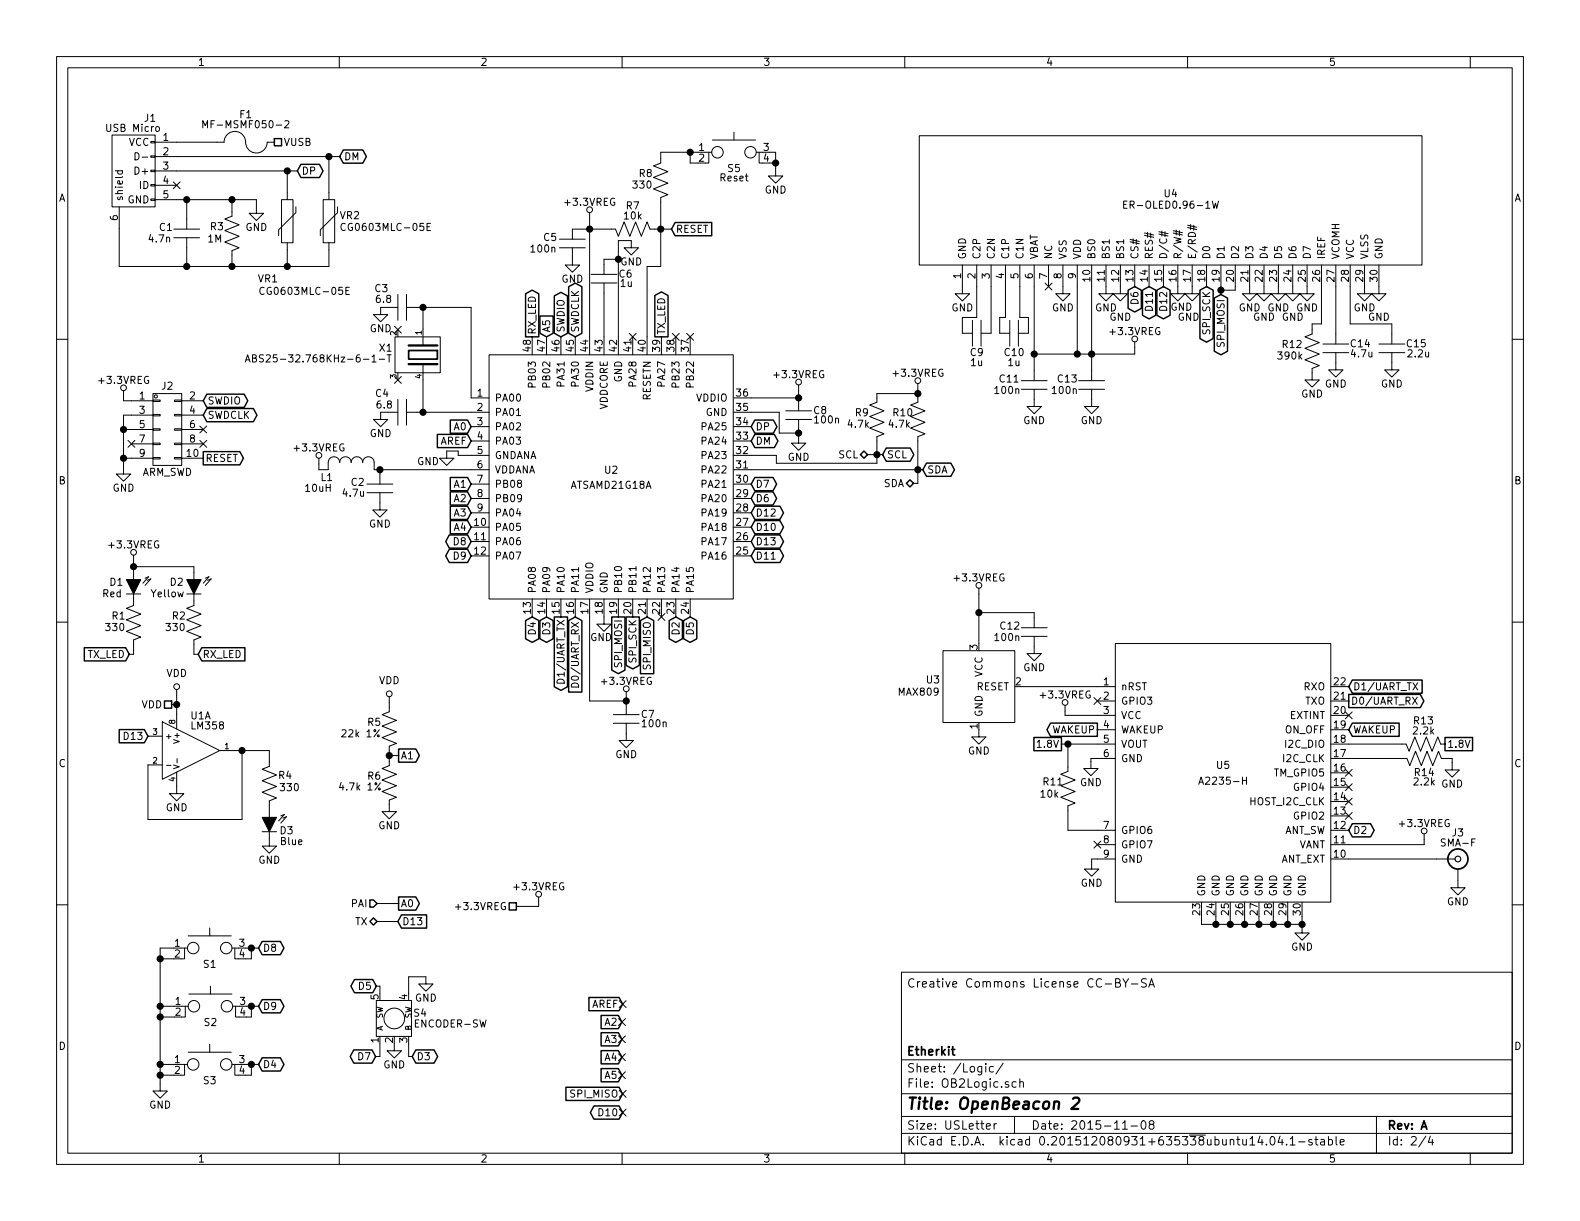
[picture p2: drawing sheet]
<svg xmlns="http://www.w3.org/2000/svg" width="279mm" height="216mm" viewBox="0 0 279 216" stroke-linecap="round" stroke-linejoin="round" font-family="sans-serif">
<g fill="none" stroke="#000" stroke-width=".18">
<path d="M10 10h259.4v195.9h-259.4zM12 12h255.4v191.9h-255.4zM60 10v2M110 10v2M160 10v2M210 10v2M260 10v2M19.8 23.9h7.6v12.7h-7.6zM20.4 30.2h1.3M20.9 30.2l-.1 .4 .3 .2 .5-.1v-.5M21.1 36.6v10.5h37.1v-4.2M23.9 27a.64 .64 0 0 1 .7 .6 .64 .64 0 0 1-.7 .7z"/>
<path d="M25.1 27.8h1M26.7 25h.7v.3h-.7zM26.7 27.6h.7v.2h-.7zM26.7 30.1h.7v.3h-.7zM26.7 32.6h.7v.3h-.7zM26.7 35.2h.7v.2h-.7zM27.4 25.1h12.2a1.93 1.93 0 0 1 2.1-1.9 1.93 1.93 0 0 1 1.8 2.3 1.91 1.91 0 0 0 2 1.6 1.91 1.91 0 0 0 1.7-2h1.3M27.4 35.3h17.9v2.4h1.3l-1.3 1.3-1.2-1.3h1.2M27.4 27.7h32.7M27.4 30.2h25.2M27.4 32.8h3.8M27.6 22.5l.3-.1 .3 .2v.4l-.3 .2h-.3l-.1-.2z"/>
<path d="M30.6 32.2l1.3 1.2M31.9 32.2l-1.3 1.2M33 35.3v5.2M35.9 22.6v-1.3l.4 .9 .4-.9v1.3M41 35.3v2.9l-1.2 .5 2.5 1.1-2.5 1 2.5 1-2.5 1 2.5 1-1.3 .5v2.8M49.8 35.3h2v7.6h-2zM50.4 21.4l.5-.1 .1 .1 .1 .3-.8 .9h.8M50.8 30.2v5.1M52.3 36.6v1l-3 3v1.1M57.1 35.3h2.1v7.6h-2.1zM58.2 27.7v7.6M59.7 36.6v1l-3.1 3v1.1"/>
<path d="M61.1 39.6a.5 .5 0 0 0-.7 0 .5 .5 0 0 0-.1 .6l.1 .4a.41 .41 0 0 0 .7 0M76.1 39.5h-.6v1.3h.6M104.3 37.6v25.1M122 26.9v1.9h1.4M123.4 26.9h-6.6v1.9l-1.2 .5 2.5 1.1-2.5 1 2.5 1-2.5 1 2.5 1-1.3 .5v12.2h-2.4v15.6M124.7 26.9h1.2M125.3 26.9v1.9h-.6M126 24.8h7.6M129.8 23.4v1.4M133.7 26.9h1.2M134.2 26.9v1.9h.7M136.1 26.9h1.1v4.2h1.2l-1.2 1.3-1.3-1.3h1.3"/>
<path d="M136.1 28.8h1.1M162.6 24h88.9v22.9h-88.9zM198.7 36.1h.4M199.3 35.6h-.6v1.2h.6M210 39.8l1.6 .4M210.5 39.7v.9M211.1 39.8v.9M214.4 35.6l.3 1.2 .2-.9 .3 .9 .3-1.2M10 60h2M30.7 40.5h4.6M30.7 42h4.6M33 42v5.1"/>
<path d="M46.7 50.9a.5 .5 0 0 0-.6 0 .5 .5 0 0 0-.2 .6l.2 .4a.41 .41 0 0 0 .6 0M50.8 42.9v4.2M61.2 51.4h.4M61.8 50.8h-.6v1.3h.6M69.7 57.7l1.3 1.2M69.8 59.6h8.1v6.3h-8.1zM70.4 54.4h-3.1v1.2h1.3l-1.3 1.3-1.3-1.3h1.3M70.4 52.1v4.5M71 57.7l-1.3 1.2M71.9 54.4h11.4v16h3.2M71.9 52.1v4.5M74.8 54.4v5"/>
<path d="M74.8 59.6v1.4M75.5 40.1h.4M94.1 59.6v3.1M96.6 59.6v3.1M98.9 42.3h4.6M98.9 43.8h4.6M99.2 59.6v3.1M101.2 43.8v3.1h1.3l-1.3 1.2-1.3-1.2h1.3M101.7 59.6v3.1M104.5 48.5h4.6M104.5 50h4.6M106.8 50v12.7"/>
<path d="M109.3 45.8h-2.5v2.7M111.3 59l1.2 1.2M111.6 43.8h-1.2l1.2 1.3 1.3-1.3h-1.3v-1.3h-2.3v20.2M111.9 59.6v3.1M112.5 59l-1.2 1.2M117 59.6v3.1M118.7 40.5h-3.8l-.5-1.3-1 2.6-1-2.6-1 2.6-1-2.6-1.1 2.6-.5-1.3h-7.6v1.8M118.9 59l1.2 1.2M119.5 59.6v3.1M120.1 59l-1.2 1.2M121.4 59l1.3 1.2M122 59.6v3.1"/>
<path d="M122.7 59l-1.3 1.2M170.2 46.9v5h1.2l-1.2 1.3-1.3-1.3h1.3M172 56.6v4.6M172.7 46.9v9.2h-2.5v2.8h1.8M173.5 56.6v4.6M175.3 46.9v12h-1.8M177.8 46.9v9.2h-1v2.8h1.8M178.6 56.6v4.6M180.1 56.6v4.6M180.3 46.9v9.2h1.6v2.8h-1.8M182.9 46.9v20.4M184.8 50.1l1.2 1.2"/>
<path d="M185.4 46.9v3.8M186 50.1l-1.2 1.2M188 46.9v5h1.2l-1.2 1.3-1.3-1.3h1.3M190.5 46.9v15.7M193 46.9v20.4M195.6 46.9v5h1.2l-1.2 1.3-1.3-1.3h1.3M198.1 46.9v5h1.3l-1.3 1.3-1.3-1.3h1.3M200.7 46.9v3.8M203.2 46.9v3.8M204.9 41l1.7 .3M205.5 40.8v.9M205.7 46.9v3.8"/>
<path d="M206 41v.9M207.5 40.8l1.6 .3M208 40.7v.9M208.3 46.9v5h1.2l-1.2 1.3-1.3-1.3h1.3M208.6 40.8v.9M210.8 46.9v5h1.3l-1.3 1.3-1.3-1.3h1.3M213.4 46.9v3.8M215.9 46.9v5.2M218.4 46.9v4.4h-2.5M221 46.9v5h1.2l-1.2 1.3-1.3-1.3h1.3M223.5 46.9v5h1.3l-1.3 1.3-1.3-1.3h1.3M226.1 46.9v5h1.2l-1.2 1.3-1.3-1.3h1.3"/>
<path d="M228.6 46.9v5h1.3l-1.3 1.3-1.3-1.3h1.3M231.1 46.9v5h1.3l-1.3 1.3-1.2-1.3h1.2M233.7 46.9v10.4h-1.7v1.8l-1.2 .5 2.5 1-2.5 1 2.5 1-2.5 1 2.5 1-1.3 .6v2h1.3l-1.3 1.3-1.2-1.3h1.2M236.2 46.9v13.9M238.8 46.9v10.4h7.3v3.5M241.3 46.9v5h1.3l-1.3 1.3-1.3-1.3h1.3M243.8 46.9v5h1.3l-1.3 1.3-1.2-1.3h1.2M267.4 60h2M21.8 69.1v1.8h5.3M21.8 75.9h5.3M22.6 77.9l1.3 1.2M23.2 78.5h3.9"/>
<path d="M23.9 77.9l-1.3 1.2M27.1 78.4h1.2v.2h-1.2zM27.1 75.8h1.2v.3h-1.2zM27.1 73.3h1.2v.2h-1.2zM27.1 70.7h1.2v.3h-1.2zM27.1 69.6h5v12.7h-5zM27.1 73.4h-5.3v10.4h1.3l-1.3 1.3-1.2-1.3h1.2M30.9 78.4h1.2v.2h-1.2zM30.9 75.8h1.2v.3h-1.2zM30.9 73.3h1.2v.2h-1.2zM30.9 70.7h1.2v.3h-1.2zM32.1 70.9h3.8"/>
<path d="M32.1 73.4h3.8M32.1 75.9h3.8M32.1 78.5h3.8M35.3 75.3l1.3 1.3M35.3 77.9l1.3 1.2M36.6 75.3l-1.3 1.3M36.6 77.9l-1.3 1.2M43.4 64l.4-1.3 .4 1.3M43.5 63.6h.6M44.7 63.3l.6-.1v-.4l-.6-.1v1.3h.4l.2-.1 .1-.3-.3-.3M67.1 63.5h.9M68.8 62.7v1.3"/>
<path d="M69.7 66.6l1.3 1.2M70.4 72.9h-3.1v1.3h1.3l-1.3 1.2-1.3-1.2h1.3M70.4 70.6v4.6M71 66.6l-1.3 1.2M71.9 72.9h14.6M71.9 70.6v4.6M74.8 64.5v1.4M74.8 67.2v5.7M83.3 75.4h3.2M83.3 78h3.2M86.5 62.7h43.2v43.2h-43.2zM129.7 70.4h11.5"/>
<path d="M129.7 72.9h8.1v3.7h3.4M129.7 75.4h3.1M129.7 78h3.1M138.9 72.6h4.6M138.9 74.2h4.6M141.2 74.2v4.2h1.3l-1.3 1.2-1.2-1.2h1.2M141.2 68.1v4.5M162.3 69.6h-7.2v1.5l-1.3 .5 2.5 1-2.5 1.1 2.5 1-2.5 1 2.5 1-1.2 .5v4.7h-17.8v-1.4h-7.6M162.3 67.8v3.3l-1.3 .5 2.6 1-2.6 1.1 2.6 1-2.6 1 2.6 1-1.3 .5v8.3h-.8M180.6 67.3h4.6M180.6 68.8h4.6M182.9 68.8v3.1h1.2l-1.2 1.3-1.3-1.3h1.3"/>
<path d="M190.8 67.3h4.5M190.8 68.8h4.5M193 68.8v3.1h1.3l-1.3 1.3-1.2-1.3h1.2M200.7 60.5v2.1h-17.8M233.9 60.8h4.6M233.9 62.4h4.6M236.2 62.4v3h1.3l-1.3 1.3-1.3-1.3h1.3M243.8 60.8h4.6M243.8 62.4h4.6M246.1 62.4v3h1.3l-1.3 1.3-1.2-1.3h1.2M21.8 81h5.3M23.6 98.2v4.3"/>
<path d="M27.1 80.9h1.2v.3h-1.2zM30.9 80.9h1.2v.3h-1.2zM32.1 81h3.8M56.4 81v2.1h1.6v-1.3a1.02 1.02 0 0 1 1.1-1 1.02 1.02 0 0 1 1 1 1.02 1.02 0 0 1 1-1 1.02 1.02 0 0 1 1 1 1.02 1.02 0 0 1 1-1 1.02 1.02 0 0 1 1 1 1.02 1.02 0 0 1 1.1-1 1.02 1.02 0 0 1 1 1v1.3h20.3M64.9 85.6h4.6M64.9 87.1h4.6M67.2 87.1v3.1h1.3l-1.3 1.2-1.3-1.2h1.3M67.2 83.1v2.5M83.3 85.6h3.2M83.3 88.1h3.2M83.3 90.7h3.2M83.3 93.2h3.2"/>
<path d="M83.3 95.8h3.2M83.3 98.3h3.2M86.5 80.5h-5.5v-.7h-2v1.2h1.3l-1.3 1.3-1.3-1.3h1.3M129.7 83.1h33.5M129.7 85.6h3.1M129.7 88.1h3.1M129.7 90.7h3.1M129.7 93.2h3.1M129.7 95.8h3.1M129.7 98.3h3.1M153.4 80.4h2.7M10 110h2"/>
<path d="M22.4 105h2.5M23.6 105v2.1l-1.2 .5 2.5 1-2.5 1 2.5 1-2.5 1 2.5 1-1.3 .6v2.5h-.7M23.6 100.2h10.7v2.3M25.7 102.2l.6-.2-1 1.1M26 102.6l.7-.2-1 1.1M33 105h2.6M34.3 105v2.1l-1.3 .5 2.6 1-2.6 1 2.6 1-2.6 1 2.6 1-1.3 .6v2.5h.8M36.3 102.2l.7-.2-1.1 1.1M36.7 102.6l.6-.2-1 1.1M94.1 105.9v3.2M96.6 105.9v3.2M99.2 105.9v3.2"/>
<path d="M101.7 105.9v3.2M104.3 105.9v18.1h6.4M106.8 105.9v4.5h1.3l-1.3 1.2-1.3-1.2h1.3M109.3 105.9v3.2M111.9 105.9v3.2M112.5 100.2v.7M114.4 105.9v3.2M116.4 108.5l1.2 1.2M117 105.9v3.2M117.6 108.5l-1.2 1.2M119.5 105.9v3.2M122 105.9v3.2"/>
<path d="M166.8 115.1h12.7v12.7h-12.7zM173.1 104v9.8M173.1 108.3h9.8v2.7M180.6 111h4.6M180.6 112.5h4.6M182.9 112.5v3.1h1.2l-1.2 1.2-1.3-1.2h1.3M197.2 113.8h38.1v45.7h-38.1zM267.4 110h2M26.2 130.2h2.5M28.7 127.6l10.2 5.1-10.2 5.1zM29.5 135.3h.7M30.4 124.6h.8"/>
<path d="M30.7 135.3l1 .3-1 .3M31.2 136.5v3.8h1.3l-1.3 1.3-1.2-1.3h1.2M31.2 121.9v7M31.3 134.1v.8M38.9 132.7h8.7v2.8l-1.2 .5 2.5 1-2.5 1 2.5 1.1-2.5 1 2.5 1-1.3 .5v2.9M42.8 132.7v12.2h-16.6v-9.6h2.5M68.8 123.2v2.7l-1.2 .5 2.5 1-2.5 1 2.5 1-2.5 1 2.5 1-1.3 .6v3.4l-1.2 .5 2.5 1-2.5 1 2.5 1-2.5 1.1 2.5 1-1.3 .5v2h1.3l-1.3 1.3-1.2-1.3h1.2M68.8 133.6h1.7M101.2 120.9a.67 .67 0 0 1 .8-.1 .67 .67 0 0 1 .3 .7h-1.3zM108.5 126.4h4.5M108.5 127.9h4.5M110.7 122.3v4.1"/>
<path d="M110.7 127.9v3h1.3l-1.3 1.3-1.2-1.3h1.2M173.1 129v1.3h1.3l-1.3 1.3-1.3-1.3h1.3M180.7 121.4h16.5M187.7 131.6h9.5M188.3 124.7v1.8h8.9M188.8 131.6v4.8l-1.2 .5 2.5 1-2.5 1 2.5 1.1-2.5 1 2.5 1-1.3 .5v4.3h8.4M193.4 123.3l1.3 1.3M194.1 124h3.1M194.1 129h3.1M194.7 123.3l-1.3 1.3M197.2 134.1h-4.3v1.8h1.3l-1.3 1.3-1.3-1.3h1.3M212 138.7l.4-1.3 .4 1.3"/>
<path d="M212.1 138.3h.6M219.7 138h.7M220.4 137.4v1.3M235.3 134.1h13.5l.5 1.3 1-2.6 1 2.6 1-2.6 1.1 2.6 1-2.6 .5 1.3h1.9v2h1.3l-1.3 1.3-1.3-1.3h1.3M235.3 131.6h13.4l.5 1.2 1-2.5 1 2.5 1-2.5 1 2.5 1.1-2.5 .5 1.3h.7M235.3 121.4h3.2M235.3 124h3.2M235.3 126.5h3.2M235.3 129h3.2M235.3 139.2h3.2M235.3 136.7h3.2M237.9 138.6l1.2 1.2"/>
<path d="M237.9 136l1.2 1.3M237.9 125.9l1.2 1.2M239.1 138.6l-1.2 1.2M239.1 136l-1.2 1.3M239.1 125.9l-1.2 1.2M249.8 123.3l.8 1.2M249.9 120.7l.8 1.3M250.6 123.3l-.8 1.2M250.7 120.7l-.8 1.3M10 160h2M46.4 147.1h2.5M47.6 147.1v2.5h1.3l-1.3 1.3-1.2-1.3h1.2"/>
<path d="M49.7 144.3l.6-.3-1 1.2M50 144.7l.7-.3-1 1.1M66.7 159.8h3.8M95.2 158.6v1.7h-3.9M193.4 148.7l1.3 1.3M194.1 149.4h3.1M194.7 148.7l-1.3 1.3M197.2 151.9h-4.2v1.8h1.3l-1.3 1.2-1.2-1.2h1.2M235.3 146.8h3.2M235.3 151.9h22M235.3 144.3h3.2M235.3 141.7h3.2"/>
<path d="M237.9 143.7l1.2 1.2M237.9 141.1l1.2 1.2M239.1 143.7l-1.2 1.2M239.1 141.1l-1.2 1.2M251.8 147.4v2h-16.5M257.8 153.8v3.2h1.3l-1.3 1.2-1.3-1.2h1.3M267.4 160h2M28.3 177.9h2.6M28.3 169.5h2.4M28.3 179.8h2.6M30.7 167.6h-2.4v25.3h1.3l-1.3 1.3-1.2-1.3h1.2M32 167.6h1.1"/>
<path d="M32.1 177.9h1.2M32.6 167.6v1.9h-.6M32.8 177.9v1.9h-.7M33.3 165.5h7.6M33.4 175.8h7.6M37.1 164.1v1.4M37.2 174.4v1.4M41 167.6h1.2M41.1 177.9h1.2M41.5 167.6v1.9h.7M41.7 177.9v1.9h.6M43.4 167.6h2.3"/>
<path d="M43.6 177.9h2.1M44.4 167.6v1.9h-1M44.4 177.9v1.9h-.8M66.5 176.9h6.3v6.4h-6.3zM66.5 174.4h.7v1.2M66.7 162.9h3.7M75.3 174h-1.3l1.3 1.3 1.3-1.3h-1.3v-1.3h-3v2.9M80.5 160.4h1M109.5 176.9l1.2 1.3M110.7 176.9l-1.2 1.3M159.4 171.9h108v32h-108zM197.3 173.8h.5l.2-.2 .1-.3-.3-.2h-.5v1.4h.6l.2-.2a.41 .41 0 0 0-.3-.5"/>
<path d="M198.6 173.1l.5 .7 .5-.7M199.1 173.8v.7M200.1 174h1.1M202.7 173.1h-.6l-.2 .2v.3l.7 .4v.4a.62 .62 0 0 1-.7 .1M203.1 174.5l.5-1.4 .5 1.4M203.3 174.1h.7M212.5 162.1v1.3h17.8M215 162.1v1.3M217.6 162.1v1.3M220.1 162.1v1.3M222.6 162.1v1.3M225.2 162.1v1.3"/>
<path d="M227.7 162.1v1.3M230.3 162.1v2.9h1.2l-1.2 1.2-1.3-1.2h1.3M28.3 188.2h2.4M28.3 190.1h2.4M32 188.2h1.1M32.6 188.2v1.9h-.6M33.3 186.1h7.6M37.1 184.7v1.4M41 188.2h1.2M41.5 188.2v1.9h.7M43.4 188.2h2.3M44.4 188.2v1.9h-1"/>
<path d="M67.2 184.5v2.3h-.8M69.7 184.5v1.3h1.3l-1.3 1.3-1.2-1.3h1.2M72.3 184.5v2.3h.6M109.4 189.5l1.2 1.2M109.4 186.3l1.2 1.3M109.4 183.2l1.2 1.2M109.4 180.1l1.2 1.2M109.5 196.1l1.2 1.2M109.5 192.8l1.2 1.2M110.6 189.5l-1.2 1.2M110.6 186.3l-1.2 1.3M110.6 183.2l-1.2 1.2"/>
<path d="M110.6 180.1l-1.2 1.2M110.7 196.1l-1.2 1.2M110.7 192.8l-1.2 1.2M159.4 197.4h108M159.4 193.4h108M159.4 187.4h108M174.3 188.1v.1M174.3 188.6v1M174.4 199.2l.7-.2v-.2l-.4-.1-.3 .2 .1 .7h.6M175.7 188.6h-.5l-.2 .2v.6l.2 .2 .5-.1M175.8 198.7v1M176.2 198.7l-.4 .3"/>
<path d="M177.4 188l-1.3 1.9M179.4 197.4v3M179.7 191.3h-.5l-.2 .2v.6l.2 .2 .5-.1M180.3 191.4l.2-.1h.4l.1 1M180.3 190.8v1.5M198.5 199.7h.9M200 199.1h1.1M202 198.2h.1a.81 .81 0 0 1 .6 .6 .81 .81 0 0 1-.3 .8l-.1 .1a.8 .8 0 0 1-.6-.7 .8 .8 0 0 1 .3-.8zM203.5 198.8l-.3-.3 .1-.2 .2-.1h.4l.2 .3-.1 .2-.6 .2a.48 .48 0 0 0-.1 .6l.2 .2 .5-.2a.48 .48 0 0 0-.2-.7M243.4 197.4v6.5M60 203.9v2M110 203.9v2"/>
<path d="M159.4 200.4h108M160 203.9v2M210 203.9v2M224 202.3v.2M224.8 201h.1a.81 .81 0 0 1 .6 .6 .81 .81 0 0 1-.3 .8l-.1 .1a.8 .8 0 0 1-.6-.7 .8 .8 0 0 1 .3-.8zM226.4 200.9l-.4 1.1h.9M226.7 201.5v1M227.5 202.3v.2M228.1 201.4l.5-.4v1.5M228.1 202.5h.9M229.6 201.9h1.2M232 201.5a.37 .37 0 0 0-.6 .2l.1 .2 .5 .1 .1 .2-.2 .3-.5-.1"/>
<path d="M232.5 201.5h.6M232.7 201v1.3l.4 .2M233.6 201.5h.6v1M234.2 201.8l-.5 .1-.2 .2 .2 .4 .5-.1M234.9 201.5h.5l.2 .3-.1 .6h-.6M234.9 201v1.5M236.3 201v1.3l.2 .2M237 202l.7-.2-.1-.3h-.4l-.2 .2 .1 .7h.5M252.1 200.9l-1.2 1.9M252.9 200.9l-.3 1.1h.9M253.3 201.5v1M260 203.9v2"/>
<circle cx="104.3" cy="37.1" r=".51"/>
<circle cx="126.9" cy="26.9" r="1.02"/>
<circle cx="132.7" cy="26.9" r="1.02"/>
<circle cx="200.7" cy="59.9" r=".51"/>
<circle cx="21.8" cy="68.6" r=".51"/>
<circle cx="27.6" cy="70.1" r=".28"/>
<circle cx="141.2" cy="67.6" r=".51"/>
<circle cx="162.3" cy="67.3" r=".51"/>
<circle cx="23.6" cy="97.7" r=".51"/>
<circle cx="56.4" cy="80.5" r=".51"/>
<circle cx="173.1" cy="103.5" r=".51"/>
<circle cx="31.2" cy="121.4" r=".51"/>
<circle cx="68.8" cy="122.7" r=".51"/>
<circle cx="110.7" cy="121.8" r=".51"/>
<circle cx="188.3" cy="124.2" r=".51"/>
<circle cx="95.3" cy="158.1" r=".51"/>
<circle cx="251.8" cy="146.9" r=".51"/>
<circle cx="34.2" cy="167.6" r="1.02"/>
<circle cx="34.3" cy="177.9" r="1.02"/>
<circle cx="40" cy="167.6" r="1.02"/>
<circle cx="40.1" cy="177.9" r="1.02"/>
<circle cx="34.2" cy="188.2" r="1.02"/>
<circle cx="40" cy="188.2" r="1.02"/>
<circle cx="69.7" cy="180.1" r="1.83"/>
</g>
<path d="M72.3 61.1h5M72.3 64.4h5M189.7 194.3l.3-.2h.5l.2 .1 .2 .5-.2 .2-1.3 1.2h1.3" fill="none" stroke="#000" stroke-width=".41"/>
<g fill="none" stroke="#000" stroke-width=".25">
<path d="M48.5 24.5h1.3v1.3h-1.3zM53.2 29.1h3.3l.6 1.1-.6 1.2h-3.3l-.6-1.2zM60.7 26.5h3.5l.6 1.2-.6 1.2h-3.5l-.6-1.2zM119.4 39.3h6.5v2.4h-6.5l-.7-1.2zM92.9 51.9l1.2-.6 1.2 .6v7.7h-2.4zM95.5 55.9h2.3v3l-1.2 .7-1.1-.7zM98 52.3l1.2-.6 1.2 .6v6.6l-1.2 .7-1.2-.7zM100.6 50.7l1.1-.6 1.2 .6v8.2l-1.2 .7-1.1-.7zM115.8 52.2l1.2-.6 1.1 .6v7.4h-2.3zM199.5 51.3l1.2-.6 1.1 .6v3.2l-1.1 .7-1.2-.7zM202 51.3l1.2-.6 1.2 .6v4.5l-1.2 .6-1.2-.6zM204.6 51.3l1.1-.6 1.2 .6v4.5l-1.2 .6-1.1-.6z"/>
<path d="M212.2 51.3l1.2-.6 1.1 .6v8.6l-1.1 .6-1.2-.6zM214.7 52.7l1.2-.6 1.2 .6v9.4l-1.2 .6-1.2-.6zM35.9 79.9h6.5l.7 1.1-.7 1.2h-6.5zM36.6 69.7h6.6l.6 1.2-.6 1.1h-6.6l-.7-1.1zM36.6 72.2h8.2l.6 1.2-.6 1.2h-8.2l-.7-1.2zM77.3 76.8h5.4l.6 1.2-.6 1.1h-5.4zM79.6 74.3h3.1l.6 1.1-.6 1.2h-3.1zM133.5 74.3h3.3l.6 1.1-.6 1.2h-3.3l-.7-1.2zM133.5 76.8h3.4l.7 1.2-.7 1.1h-3.4l-.7-1.1zM156.7 79.2h4.3l.6 1.2-.6 1.2h-4.3l-.6-1.2zM79.5 94.6h3.2l.6 1.2-.6 1.1h-3.2l-.7-1.1zM79.5 97.1h3.2l.6 1.2-.6 1.2h-3.2l-.7-1.2z"/>
<path d="M79.6 84.4h3.1l.6 1.2-.6 1.2h-3.1zM79.6 87h3.1l.6 1.1-.6 1.2h-3.1zM79.6 89.5h3.1l.6 1.2-.6 1.1h-3.1zM79.6 92h3.1l.6 1.2-.6 1.2h-3.1zM133.5 94.6h4.4l.7 1.2-.7 1.1h-4.4l-.7-1.1zM133.5 87h3.2l.6 1.1-.6 1.2h-3.2l-.7-1.2zM133.5 84.4h3.2l.6 1.2-.6 1.2h-3.2l-.7-1.2zM133.5 92h4.4l.7 1.2-.7 1.2h-4.4l-.7-1.2zM133.5 97.1h4.4l.7 1.2-.7 1.2h-4.4l-.7-1.2zM133.5 89.5h4.4l.7 1.2-.7 1.1h-4.4l-.7-1.1zM152.1 80.4l.7-.6 .6 .6-.6 .6zM160.3 85.5l.6-.7 .6 .7-.6 .6z"/>
<path d="M163.8 81.9h4.3l.7 1.2-.7 1.1h-4.3l-.6-1.1zM14.9 114.5h7.3l.7 1.2-.7 1.2h-7.3zM35.7 114.5h7.6v2.4h-7.6l-.6-1.2zM92.9 109.7l1.2-.6 1.2 .6v3.3l-1.2 .6-1.2-.6zM95.5 109.7l1.1-.6 1.2 .6v3.3l-1.2 .6-1.1-.6zM98 109.1h2.4v12.3l-1.2 .7-1.2-.7zM100.6 109.7l1.1-.6 1.2 .6v12.7h-2.3zM108.2 109.1h2.3v9.4l-1.2 .6-1.1-.6zM110.7 109.1h2.4v8.6l-1.2 .6-1.2-.6zM113.3 109.7l1.1-.6 1.2 .6v9.4h-2.3zM118.3 109.7l1.2-.6 1.2 .6v3.3l-1.2 .6-1.2-.6zM120.9 109.7l1.1-.6 1.2 .6v3.3l-1.2 .6-1.1-.6z"/>
<path d="M21.1 129h4.4l.7 1.2-.7 1.1h-4.4zM29.1 124h1.3v1.2h-1.3zM70.5 132.4h3l.7 1.2-.7 1.2h-3zM182.8 130.4h4.9v2.3h-4.9zM185.8 127.9h8.3v2.3h-8.3l-.7-1.2zM238.5 122.8h12.7l.6 1.2-.6 1.1h-12.7zM239.1 127.9h8.3v2.3h-8.3l-.6-1.2zM239.1 120.2h12.4v2.4h-12.4l-.6-1.2zM255.5 130.4h4.9v2.3h-4.9zM65.4 159.1h.6l.7 .7-.7 .6h-.6zM70.5 158.6h3l.7 1.2-.7 1.1h-3zM90 159.6h1.3v1.3h-1.3z"/>
<path d="M239.1 145.6h3.3l.6 1.2-.6 1.2h-3.3l-.6-1.2zM46.4 166.5h3.2l.6 1.1-.6 1.2h-3.2l-.7-1.2zM46.4 176.8h3.2l.6 1.1-.6 1.2h-3.2l-.7-1.2zM62.7 173.2h3.2l.6 1.2-.6 1.1h-3.2l-.6-1.1zM65.4 162.9l.6-.6 .7 .6-.7 .7zM71 161.8h4.4v2.3h-4.4l-.6-1.2zM104.1 176.4h5.4l.6 1.1-.6 1.2h-5.4zM106.3 179.6h3l.7 1.1-.7 1.2h-3zM46.4 187h3.2l.6 1.2-.6 1.2h-3.2l-.7-1.2zM62.6 185.6h3.2l.6 1.2-.6 1.2h-3.2l-.7-1.2zM73.5 185.6h3.3l.6 1.2-.6 1.2h-3.3l-.6-1.2zM100.1 192.3h9.4l.6 1.1-.6 1.2h-9.4z"/>
<path d="M105 195.6h4.5l.6 1.1-.6 1.2h-4.5l-.6-1.2zM106.3 182.6h3l.7 1.2-.7 1.1h-3zM106.3 185.8h3l.7 1.1-.7 1.2h-3zM106.3 189h3l.7 1.1-.7 1.2h-3z"/>
</g>
<g fill="#000" stroke="#000" stroke-width=".25">
<circle cx="33" cy="35.3" r=".51"/>
<circle cx="41" cy="35.3" r=".51"/>
<circle cx="50.8" cy="30.2" r=".51"/>
<circle cx="58.2" cy="27.7" r=".51"/>
<circle cx="122" cy="26.9" r=".51"/>
<circle cx="137.2" cy="28.8" r=".51"/>
<circle cx="33" cy="47.1" r=".51"/>
<circle cx="41" cy="47.1" r=".51"/>
<circle cx="50.8" cy="47.1" r=".51"/>
<circle cx="74.8" cy="54.4" r=".51"/>
<circle cx="104.3" cy="40.5" r=".51"/>
<circle cx="109.3" cy="45.8" r=".51"/>
<circle cx="116.8" cy="40.5" r=".51"/>
<circle cx="215.9" cy="51.3" r=".51"/>
<circle cx="21.8" cy="75.9" r=".51"/>
<circle cx="74.8" cy="72.9" r=".51"/>
<circle cx="141.2" cy="70.4" r=".51"/>
<circle cx="141.2" cy="76.6" r=".51"/>
<circle cx="162.3" cy="69.6" r=".51"/>
<circle cx="182.9" cy="62.6" r=".51"/>
<circle cx="190.5" cy="62.6" r=".51"/>
<circle cx="193" cy="62.6" r=".51"/>
<circle cx="21.8" cy="81" r=".51"/>
<circle cx="67.2" cy="83.1" r=".51"/>
<circle cx="155.1" cy="80.4" r=".51"/>
<circle cx="162.3" cy="83.1" r=".51"/>
<circle cx="23.6" cy="100.2" r=".51"/>
<circle cx="173.1" cy="108.3" r=".51"/>
<circle cx="31.2" cy="124.6" r=".51"/>
<circle cx="42.8" cy="132.7" r=".51"/>
<circle cx="68.8" cy="133.6" r=".51"/>
<circle cx="110.7" cy="124" r=".51"/>
<circle cx="188.8" cy="131.6" r=".51"/>
<circle cx="28.3" cy="179.8" r=".51"/>
<circle cx="28.3" cy="169.5" r=".51"/>
<circle cx="28.3" cy="177.9" r=".51"/>
<circle cx="44.5" cy="177.9" r=".51"/>
<circle cx="44.5" cy="167.6" r=".51"/>
<circle cx="215" cy="163.4" r=".51"/>
<circle cx="217.6" cy="163.4" r=".51"/>
<circle cx="220.1" cy="163.4" r=".51"/>
<circle cx="222.6" cy="163.4" r=".51"/>
<circle cx="225.2" cy="163.4" r=".51"/>
<circle cx="227.7" cy="163.4" r=".51"/>
<circle cx="230.3" cy="163.4" r=".51"/>
<circle cx="28.3" cy="188.2" r=".51"/>
<circle cx="28.3" cy="190.1" r=".51"/>
<circle cx="44.5" cy="188.2" r=".51"/>
</g>
<g fill="none" stroke="#000" stroke-width=".3">
<path d="M72.3 62h5v1.5h-5z"/>
<circle cx="257.8" cy="151.9" r="1.78"/>
</g>
<circle cx="257.8" cy="151.9" r=".51" fill="none" stroke="#000" stroke-width=".2"/>
<path d="M22.4 102.5h2.5l-1.3 2.5zM33 102.5h2.6l-1.3 2.5zM46.4 144.5h2.5l-1.3 2.6z" fill="#000" stroke="#000" stroke-width=".18"/>
<text font-size="2.8" x="160.4" y="196.2">Title: OpenBeacon 2</text>
<g font-size="2.1">
<text x="160.4" y="174.6">Creative Commons License CC-BY-SA</text>
<text x="160.4" y="189.6">Sheet: /Logic/</text>
<text x="160.4" y="186.6">Etherkit</text>
<text x="160.4" y="192.3">File: OB2Logic.sch</text>
<text x="160.4" y="202.5">KiCad E.D.A. kicad 0.201512080931+635338ubuntu14.04.1-stable</text>
<text x="160.4" y="199.7">Size: USLetter</text>
<text x="182.4" y="199.7">Date: 2015-11-08</text>
<text x="245.4" y="199.7">Rev: A</text>
<text x="245.4" y="202.5">Id: 2/4</text>
</g>
<g font-size="1.8">
<text x="35" y="11.6">1</text>
<text x="85" y="11.6">2</text>
<text x="135" y="11.6">3</text>
<text x="185" y="11.6">4</text>
<text x="235" y="11.6">5</text>
<text x="19" y="23.3">USB Micro</text>
<text x="25.6" y="21.5">J1</text>
<text x="37" y="22.7">MF-MSMF050-2</text>
<text x="42.4" y="20.9">F1</text>
<text x="22.7" y="25.8">VCC</text>
<text x="28.9" y="24.9">1</text>
<text x="28.9" y="27.4">2</text>
<text x="28.9" y="30">3</text>
<text x="50.2" y="25.8">VUSB</text>
<text x="60.9" y="28.3">DM</text>
<text x="123.6" y="26.7">1</text>
<text x="123.6" y="28.6">2</text>
<text x="135" y="26.7">3</text>
<text x="135" y="28.6">4</text>
<text x="10.4" y="35.6">A</text>
<text x="21.7" y="35.6" transform="rotate(-90 21.7 35.6)">shield</text>
<text x="22.5" y="35.9">GND</text>
<text x="24.1" y="30.9">D+</text>
<text x="24.6" y="33.4">ID</text>
<text x="28.9" y="32.5">4</text>
<text x="28.9" y="35.1">5</text>
<text x="53.4" y="30.9">DP</text>
<text x="112.1" y="33.3">330</text>
<text x="113.1" y="31.3">R8</text>
<text x="127.4" y="32.1">Reset</text>
<text x="128.7" y="30.4">S5</text>
<text x="135.2" y="34.2">GND</text>
<text x="205.9" y="34.8">U4</text>
<text x="267.8" y="35.6">A</text>
<text x="20.8" y="39" transform="rotate(-90 20.8 39)">6</text>
<text x="28.2" y="40.8">C1</text>
<text x="37.2" y="40.7">R3</text>
<text x="43.4" y="40.8">GND</text>
<text x="60.1" y="38.7">VR2</text>
<text x="61.1" y="40.8">CG0603MLC-05E</text>
<text x="100" y="36.4">+3.3VREG</text>
<text x="110.4" y="38.8">10k</text>
<text x="110.8" y="37">R7</text>
<text x="119.5" y="41.1">RESET</text>
<text x="199.7" y="36.9">ER-OLED0.96-1W</text>
<text x="26.4" y="42.8">4.7n</text>
<text x="36.8" y="42.8">1M</text>
<text x="94" y="44.6">100n</text>
<text x="96.2" y="42.6">C5</text>
<text x="109.7" y="46.9">GND</text>
<text x="170.8" y="45.8" transform="rotate(-90 170.8 45.8)">GND</text>
<text x="173.4" y="45.8" transform="rotate(-90 173.4 45.8)">C2P</text>
<text x="175.9" y="45.8" transform="rotate(-90 175.9 45.8)">C2N</text>
<text x="178.4" y="45.8" transform="rotate(-90 178.4 45.8)">C1P</text>
<text x="181" y="45.8" transform="rotate(-90 181 45.8)">C1N</text>
<text x="183.5" y="45.8" transform="rotate(-90 183.5 45.8)">VBAT</text>
<text x="186.1" y="45.8" transform="rotate(-90 186.1 45.8)">NC</text>
<text x="188.6" y="45.8" transform="rotate(-90 188.6 45.8)">VSS</text>
<text x="191.1" y="45.8" transform="rotate(-90 191.1 45.8)">VDD</text>
<text x="193.7" y="45.8" transform="rotate(-90 193.7 45.8)">BS0</text>
<text x="196.2" y="45.8" transform="rotate(-90 196.2 45.8)">BS1</text>
<text x="198.8" y="45.8" transform="rotate(-90 198.8 45.8)">BS1</text>
<text x="201.3" y="45.8" transform="rotate(-90 201.3 45.8)">CS#</text>
<text x="203.8" y="45.8" transform="rotate(-90 203.8 45.8)">RES#</text>
<text x="206.4" y="45.8" transform="rotate(-90 206.4 45.8)">D/C#</text>
<text x="208.9" y="45.8" transform="rotate(-90 208.9 45.8)">R/W#</text>
<text x="211.5" y="45.8" transform="rotate(-90 211.5 45.8)">E/RD#</text>
<text x="214" y="45.8" transform="rotate(-90 214 45.8)">D0</text>
<text x="216.5" y="45.8" transform="rotate(-90 216.5 45.8)">D1</text>
<text x="219.1" y="45.8" transform="rotate(-90 219.1 45.8)">D2</text>
<text x="221.6" y="45.8" transform="rotate(-90 221.6 45.8)">D3</text>
<text x="224.2" y="45.8" transform="rotate(-90 224.2 45.8)">D4</text>
<text x="226.7" y="45.8" transform="rotate(-90 226.7 45.8)">D5</text>
<text x="229.2" y="45.8" transform="rotate(-90 229.2 45.8)">D6</text>
<text x="231.8" y="45.8" transform="rotate(-90 231.8 45.8)">D7</text>
<text x="234.3" y="45.8" transform="rotate(-90 234.3 45.8)">IREF</text>
<text x="236.9" y="45.8" transform="rotate(-90 236.9 45.8)">VCOMH</text>
<text x="239.4" y="45.8" transform="rotate(-90 239.4 45.8)">VCC</text>
<text x="241.9" y="45.8" transform="rotate(-90 241.9 45.8)">VLSS</text>
<text x="244.5" y="45.8" transform="rotate(-90 244.5 45.8)">GND</text>
<text x="45.7" y="49.9">VR1</text>
<text x="46.8" y="52.1">CG0603MLC-05E</text>
<text x="66.3" y="51.6">C3</text>
<text x="66.6" y="53.5">6.8</text>
<text x="99.3" y="50">GND</text>
<text x="109.5" y="49.1">C6</text>
<text x="109.7" y="50.7">1u</text>
<text x="169.9" y="49.3" transform="rotate(-90 169.9 49.3)">1</text>
<text x="172.5" y="49.3" transform="rotate(-90 172.5 49.3)">2</text>
<text x="175" y="49.3" transform="rotate(-90 175 49.3)">3</text>
<text x="177.5" y="49.3" transform="rotate(-90 177.5 49.3)">4</text>
<text x="180.1" y="49.3" transform="rotate(-90 180.1 49.3)">5</text>
<text x="182.6" y="49.3" transform="rotate(-90 182.6 49.3)">6</text>
<text x="185.2" y="49.3" transform="rotate(-90 185.2 49.3)">7</text>
<text x="187.7" y="49.3" transform="rotate(-90 187.7 49.3)">8</text>
<text x="190.2" y="49.3" transform="rotate(-90 190.2 49.3)">9</text>
<text x="192.8" y="49.7" transform="rotate(-90 192.8 49.7)">10</text>
<text x="195.3" y="49.7" transform="rotate(-90 195.3 49.7)">11</text>
<text x="197.9" y="49.7" transform="rotate(-90 197.9 49.7)">12</text>
<text x="200.4" y="49.7" transform="rotate(-90 200.4 49.7)">13</text>
<text x="201.3" y="53.7" transform="rotate(-90 201.3 53.7)">D6</text>
<text x="202.9" y="49.7" transform="rotate(-90 202.9 49.7)">14</text>
<text x="205.5" y="49.7" transform="rotate(-90 205.5 49.7)">15</text>
<text x="208" y="49.7" transform="rotate(-90 208 49.7)">16</text>
<text x="210.6" y="49.7" transform="rotate(-90 210.6 49.7)">17</text>
<text x="213.1" y="49.7" transform="rotate(-90 213.1 49.7)">18</text>
<text x="215.6" y="49.7" transform="rotate(-90 215.6 49.7)">19</text>
<text x="218.2" y="49.7" transform="rotate(-90 218.2 49.7)">20</text>
<text x="220.7" y="49.7" transform="rotate(-90 220.7 49.7)">21</text>
<text x="223.3" y="49.7" transform="rotate(-90 223.3 49.7)">22</text>
<text x="225.8" y="49.7" transform="rotate(-90 225.8 49.7)">23</text>
<text x="228.3" y="49.7" transform="rotate(-90 228.3 49.7)">24</text>
<text x="230.9" y="49.7" transform="rotate(-90 230.9 49.7)">25</text>
<text x="233.4" y="49.7" transform="rotate(-90 233.4 49.7)">26</text>
<text x="236" y="49.7" transform="rotate(-90 236 49.7)">27</text>
<text x="238.5" y="49.7" transform="rotate(-90 238.5 49.7)">28</text>
<text x="241" y="49.7" transform="rotate(-90 241 49.7)">29</text>
<text x="243.6" y="49.7" transform="rotate(-90 243.6 49.7)">30</text>
<text x="65.4" y="58.7">GND</text>
<text x="94.7" y="59.2" transform="rotate(-90 94.7 59.2)">RX_LED</text>
<text x="97.3" y="58.8" transform="rotate(-90 97.3 58.8)">A5</text>
<text x="99.8" y="58.8" transform="rotate(-90 99.8 58.8)">SWDIO</text>
<text x="102.4" y="58.8" transform="rotate(-90 102.4 58.8)">SWDCLK</text>
<text x="117.6" y="59.2" transform="rotate(-90 117.6 59.2)">TX_LED</text>
<text x="168.2" y="55">GND</text>
<text x="186" y="55">GND</text>
<text x="193.6" y="55">GND</text>
<text x="196.2" y="56.7">GND</text>
<text x="196.4" y="59.2">+3.3VREG</text>
<text x="203.8" y="54.7" transform="rotate(-90 203.8 54.7)">D11</text>
<text x="206.4" y="54.7" transform="rotate(-90 206.4 54.7)">D12</text>
<text x="207" y="54.9">GND</text>
<text x="208.2" y="56.7">GND</text>
<text x="214" y="59" transform="rotate(-90 214 59)">SPI_SCK</text>
<text x="219" y="55">GND GND GND</text>
<text x="221.6" y="56.7">GND GND</text>
<text x="239.3" y="55">GND</text>
<text x="241.9" y="56.7">GND</text>
<text x="46.3" y="64.1">ABS25-32.768KHz-6-1-T</text>
<text x="67.1" y="62.2">X1</text>
<text x="93.9" y="62.1" transform="rotate(-90 93.9 62.1)">48</text>
<text x="96.4" y="62.1" transform="rotate(-90 96.4 62.1)">47</text>
<text x="98.9" y="62.1" transform="rotate(-90 98.9 62.1)">46</text>
<text x="101.5" y="62.1" transform="rotate(-90 101.5 62.1)">45</text>
<text x="104" y="62.1" transform="rotate(-90 104 62.1)">44</text>
<text x="106.6" y="62.1" transform="rotate(-90 106.6 62.1)">43</text>
<text x="109.1" y="62.1" transform="rotate(-90 109.1 62.1)">42</text>
<text x="111.6" y="62.1" transform="rotate(-90 111.6 62.1)">41</text>
<text x="114.2" y="62.1" transform="rotate(-90 114.2 62.1)">40</text>
<text x="116.7" y="62.1" transform="rotate(-90 116.7 62.1)">39</text>
<text x="119.3" y="62.1" transform="rotate(-90 119.3 62.1)">38</text>
<text x="121.8" y="62.1" transform="rotate(-90 121.8 62.1)">37</text>
<text x="171.6" y="62.9">C9</text>
<text x="171.7" y="64.7">1u</text>
<text x="177.7" y="62.9">C10</text>
<text x="178.3" y="64.7">1u</text>
<text x="216.5" y="61.2" transform="rotate(-90 216.5 61.2)">SPI_MOSI</text>
<text x="226.1" y="63.6">390k</text>
<text x="226.8" y="61.5">R12</text>
<text x="238.9" y="61.4">C14</text>
<text x="239" y="63.2">4.7u</text>
<text x="248.8" y="61.4">C15</text>
<text x="249.1" y="63.2">2.2u</text>
<text x="17.6" y="67.9">+3.3VREG</text>
<text x="24.7" y="70.6">1</text>
<text x="28.6" y="68.9">J2</text>
<text x="33.6" y="70.6">2</text>
<text x="36.7" y="71.5">SWDIO</text>
<text x="66.4" y="70.2">C4</text>
<text x="84.4" y="70.1">1</text>
<text x="87.5" y="71">PA00</text>
<text x="94.7" y="68.2" transform="rotate(-90 94.7 68.2)">PB03</text>
<text x="97.3" y="68.2" transform="rotate(-90 97.3 68.2)">PB02</text>
<text x="99.8" y="68.2" transform="rotate(-90 99.8 68.2)">PA31</text>
<text x="102.4" y="68.2" transform="rotate(-90 102.4 68.2)">PA30</text>
<text x="104.9" y="69.3" transform="rotate(-90 104.9 69.3)">VDDIN</text>
<text x="110" y="67.7" transform="rotate(-90 110 67.7)">GND</text>
<text x="112.5" y="68.2" transform="rotate(-90 112.5 68.2)">PA28</text>
<text x="115.1" y="70.9" transform="rotate(-90 115.1 70.9)">RESETN</text>
<text x="117.6" y="68.2" transform="rotate(-90 117.6 68.2)">PA27</text>
<text x="120.1" y="68.2" transform="rotate(-90 120.1 68.2)">PB23</text>
<text x="122.7" y="68.2" transform="rotate(-90 122.7 68.2)">PB22</text>
<text x="123" y="71">VDDIO</text>
<text x="130.3" y="70.1">36</text>
<text x="137" y="66.9">+3.3VREG</text>
<text x="158.1" y="66.6">+3.3VREG</text>
<text x="176" y="69.6">100n</text>
<text x="176.8" y="67.6">C11</text>
<text x="186.2" y="69.6">100n</text>
<text x="187.1" y="67.6">C13</text>
<text x="230.1" y="70.3">GND</text>
<text x="234.3" y="68.5">GND</text>
<text x="244.2" y="68.5">GND</text>
<text x="24.7" y="73.2">3</text>
<text x="24.7" y="75.7">5</text>
<text x="33.6" y="73.2">4</text>
<text x="33.6" y="75.7">6</text>
<text x="36.7" y="74">SWDCLK</text>
<text x="65.4" y="77.3">GND</text>
<text x="66.7" y="72.2">6.8</text>
<text x="80.3" y="76.1">A0</text>
<text x="84.4" y="72.6">2</text>
<text x="84.4" y="75.2">3</text>
<text x="84.4" y="77.7">4</text>
<text x="87.5" y="73.5">PA01</text>
<text x="87.5" y="76.1">PA02</text>
<text x="107.4" y="72.6" transform="rotate(-90 107.4 72.6)">VDDCORE</text>
<text x="124.2" y="76.1">PA25</text>
<text x="124.7" y="73.5">GND</text>
<text x="130.3" y="77.7">33</text>
<text x="130.3" y="75.2">34</text>
<text x="130.3" y="72.6">35</text>
<text x="133.6" y="76.1">DP</text>
<text x="143.9" y="73.2">C8</text>
<text x="144.2" y="74.9">100n</text>
<text x="150" y="75.6">4.7k</text>
<text x="151.3" y="73.6">R9</text>
<text x="157.3" y="75.6">4.7k</text>
<text x="158" y="73.6">R10</text>
<text x="180.9" y="75">GND</text>
<text x="191.1" y="75">GND</text>
<text x="24.7" y="78.2">7</text>
<text x="24.7" y="80.8">9</text>
<text x="33.1" y="80.8">10</text>
<text x="33.6" y="78.2">8</text>
<text x="36.3" y="81.7">RESET</text>
<text x="52.1" y="79.8">+3.3VREG</text>
<text x="73.7" y="82.2">GND</text>
<text x="77.7" y="78.6">AREF</text>
<text x="84.4" y="80.3">5</text>
<text x="84.4" y="82.8">6</text>
<text x="87.5" y="78.6">PA03</text>
<text x="87.5" y="81.2">GNDANA</text>
<text x="87.5" y="83.7">VDDANA</text>
<text x="107" y="83.7">U2</text>
<text x="124.2" y="83.7">PA22</text>
<text x="124.2" y="81.2">PA23</text>
<text x="124.2" y="78.6">PA24</text>
<text x="130.3" y="82.8">31</text>
<text x="130.3" y="80.3">32</text>
<text x="133.6" y="78.6">DM</text>
<text x="139.3" y="81.5">GND</text>
<text x="148.2" y="81">SCL</text>
<text x="156.9" y="81">SCL</text>
<text x="164" y="83.7">SDA</text>
<text x="10.4" y="85.6">B</text>
<text x="19.9" y="86.9">GND</text>
<text x="25" y="84.1">ARM_SWD</text>
<text x="54.1" y="86.9">10uH</text>
<text x="56.8" y="85">L1</text>
<text x="60.7" y="87.8">4.7u</text>
<text x="62.1" y="85.9">C2</text>
<text x="80.3" y="86.2">A1</text>
<text x="80.3" y="88.8">A2</text>
<text x="84.4" y="85.3">7</text>
<text x="84.4" y="87.9">8</text>
<text x="87.5" y="86.2">PB08</text>
<text x="87.5" y="88.8">PB09</text>
<text x="101" y="86.4">ATSAMD21G18A</text>
<text x="124.2" y="86.2">PA21</text>
<text x="124.2" y="88.8">PA20</text>
<text x="130.3" y="85.3">30</text>
<text x="130.3" y="87.9">29</text>
<text x="133.6" y="88.8">D6</text>
<text x="133.6" y="86.2">D7</text>
<text x="156.1" y="86.1">SDA</text>
<text x="267.8" y="85.6">B</text>
<text x="65.2" y="93.3">GND</text>
<text x="80.3" y="91.3">A3</text>
<text x="80.3" y="93.9">A4</text>
<text x="83.9" y="93">10</text>
<text x="83.9" y="95.5">11</text>
<text x="84.4" y="90.4">9</text>
<text x="87.5" y="91.3">PA04</text>
<text x="87.5" y="93.9">PA05</text>
<text x="124.2" y="93.9">PA18</text>
<text x="124.2" y="91.3">PA19</text>
<text x="130.3" y="95.5">26</text>
<text x="130.3" y="93">27</text>
<text x="130.3" y="90.4">28</text>
<text x="133.6" y="93.9">D10</text>
<text x="133.6" y="91.3">D12</text>
<text x="19.4" y="97">+3.3VREG</text>
<text x="80.3" y="96.4">D8</text>
<text x="80.3" y="98.9">D9</text>
<text x="83.9" y="98">12</text>
<text x="87.5" y="96.4">PA06</text>
<text x="87.5" y="98.9">PA07</text>
<text x="124.2" y="98.9">PA16</text>
<text x="124.2" y="96.4">PA17</text>
<text x="130.3" y="98">25</text>
<text x="133.6" y="96.4">D13</text>
<text x="133.6" y="98.9">D11</text>
<text x="18.1" y="105.6">Red</text>
<text x="19.5" y="103.6">D1</text>
<text x="26.8" y="105.6">Yellow</text>
<text x="30.1" y="103.6">D2</text>
<text x="94.7" y="104.9" transform="rotate(-90 94.7 104.9)">PA08</text>
<text x="97.3" y="104.9" transform="rotate(-90 97.3 104.9)">PA09</text>
<text x="99.8" y="104.9" transform="rotate(-90 99.8 104.9)">PA10</text>
<text x="102.4" y="104.9" transform="rotate(-90 102.4 104.9)">PA11</text>
<text x="104.9" y="104.9" transform="rotate(-90 104.9 104.9)">VDDIO</text>
<text x="107.4" y="104.9" transform="rotate(-90 107.4 104.9)">GND</text>
<text x="110" y="104.9" transform="rotate(-90 110 104.9)">PB10</text>
<text x="112.5" y="104.9" transform="rotate(-90 112.5 104.9)">PB11</text>
<text x="115.1" y="104.9" transform="rotate(-90 115.1 104.9)">PA12</text>
<text x="117.6" y="104.9" transform="rotate(-90 117.6 104.9)">PA13</text>
<text x="120.1" y="104.9" transform="rotate(-90 120.1 104.9)">PA14</text>
<text x="122.7" y="104.9" transform="rotate(-90 122.7 104.9)">PA15</text>
<text x="168.9" y="102.8">+3.3VREG</text>
<text x="18.8" y="111.6">330</text>
<text x="19.8" y="109.5">R1</text>
<text x="29.5" y="111.6">330</text>
<text x="30.5" y="109.5">R2</text>
<text x="93.9" y="108.5" transform="rotate(-90 93.9 108.5)">13</text>
<text x="94.7" y="112.1" transform="rotate(-90 94.7 112.1)">D4</text>
<text x="96.4" y="108.5" transform="rotate(-90 96.4 108.5)">14</text>
<text x="97.3" y="112.1" transform="rotate(-90 97.3 112.1)">D3</text>
<text x="98.9" y="108.5" transform="rotate(-90 98.9 108.5)">15</text>
<text x="101.5" y="108.5" transform="rotate(-90 101.5 108.5)">16</text>
<text x="104" y="108.5" transform="rotate(-90 104 108.5)">17</text>
<text x="104.3" y="113.3">GND</text>
<text x="106.6" y="108.5" transform="rotate(-90 106.6 108.5)">18</text>
<text x="109.1" y="108.5" transform="rotate(-90 109.1 108.5)">19</text>
<text x="111.6" y="108.5" transform="rotate(-90 111.6 108.5)">20</text>
<text x="114.2" y="108.5" transform="rotate(-90 114.2 108.5)">21</text>
<text x="116.7" y="108.5" transform="rotate(-90 116.7 108.5)">22</text>
<text x="119.3" y="108.5" transform="rotate(-90 119.3 108.5)">23</text>
<text x="120.1" y="112.1" transform="rotate(-90 120.1 112.1)">D2</text>
<text x="121.8" y="108.5" transform="rotate(-90 121.8 108.5)">24</text>
<text x="122.7" y="112.1" transform="rotate(-90 122.7 112.1)">D5</text>
<text x="176" y="113.3">100n</text>
<text x="176.9" y="111.3">C12</text>
<text x="15.3" y="116.3">TX_LED</text>
<text x="29.4" y="119.7">VDD</text>
<text x="35.8" y="116.3">RX_LED</text>
<text x="110" y="117.9" transform="rotate(-90 110 117.9)">SPI_MOSI</text>
<text x="112.5" y="117.1" transform="rotate(-90 112.5 117.1)">SPI_SCK</text>
<text x="115.1" y="118.2" transform="rotate(-90 115.1 118.2)">SPI_MISO</text>
<text x="172.8" y="114.9" transform="rotate(-90 172.8 114.9)">3</text>
<text x="173.7" y="119.8" transform="rotate(-90 173.7 119.8)">VCC</text>
<text x="180.9" y="118.7">GND</text>
<text x="24.9" y="125.2">VDD</text>
<text x="67" y="121">VDD</text>
<text x="99.8" y="120.4" transform="rotate(-90 99.8 120.4)">D1/UART_TX</text>
<text x="102.4" y="121" transform="rotate(-90 102.4 121)">D0/UART_RX</text>
<text x="106.5" y="121.1">+3.3VREG</text>
<text x="159" y="123">MAX809</text>
<text x="163.9" y="120.8">U3</text>
<text x="172.5" y="122">RESET</text>
<text x="179.6" y="121.2">2</text>
<text x="184.1" y="123.5">+3.3VREG</text>
<text x="195.1" y="121.2">1</text>
<text x="195.1" y="123.7">2</text>
<text x="198.2" y="122">nRST</text>
<text x="198.2" y="124.6">GPIO3</text>
<text x="230.5" y="122">RXO</text>
<text x="230.7" y="124.6">TXO</text>
<text x="235.9" y="123.7">21</text>
<text x="235.9" y="121.2">22</text>
<text x="238.9" y="124.6">D0/UART_RX</text>
<text x="239.3" y="122">D1/UART_TX</text>
<text x="22.1" y="130.8">D13</text>
<text x="33.7" y="127.2">U1A</text>
<text x="34" y="129">LM358</text>
<text x="60.8" y="130.4">22k 1%</text>
<text x="65" y="128.3">R5</text>
<text x="113.4" y="126.9">C7</text>
<text x="113.7" y="128.6">100n</text>
<text x="172.8" y="128.9" transform="rotate(-90 172.8 128.9)">1</text>
<text x="173.7" y="126.7" transform="rotate(-90 173.7 126.7)">GND</text>
<text x="185.8" y="129.7">WAKEUP</text>
<text x="195.1" y="126.2">3</text>
<text x="195.1" y="128.8">4</text>
<text x="195.1" y="131.3">5</text>
<text x="198.2" y="127.1">VCC</text>
<text x="198.2" y="129.7">WAKEUP</text>
<text x="227.2" y="129.7">ON_OFF</text>
<text x="228" y="127.1">EXTINT</text>
<text x="235.9" y="126.2">20</text>
<text x="235.9" y="131.3">18</text>
<text x="235.9" y="128.8">19</text>
<text x="239.3" y="129.7">WAKEUP</text>
<text x="250" y="129.8">2.2k</text>
<text x="250.1" y="128.1">R13</text>
<text x="10.4" y="135.6">C</text>
<text x="49.3" y="137.7">R4</text>
<text x="65" y="137.8">R6</text>
<text x="70.9" y="134.2">A1</text>
<text x="108.8" y="134">GND</text>
<text x="171.1" y="133.4">GND</text>
<text x="183.7" y="132.2">1.8V</text>
<text x="195.1" y="133.9">6</text>
<text x="198.2" y="132.2">VOUT</text>
<text x="198.2" y="134.7">GND</text>
<text x="215.2" y="135.9">U5</text>
<text x="225.4" y="137.3">TM_GPIO5</text>
<text x="226.9" y="134.7">I2C_CLK</text>
<text x="227.4" y="132.2">I2C_DIO</text>
<text x="235.9" y="136.4">16</text>
<text x="235.9" y="133.9">17</text>
<text x="250.2" y="137.2">R14</text>
<text x="255.9" y="132.2">1.8V</text>
<text x="267.8" y="135.6">C</text>
<text x="29.3" y="143.4">GND</text>
<text x="49.7" y="139.9">330</text>
<text x="60.4" y="139.8">4.7k 1%</text>
<text x="184.1" y="141">10k</text>
<text x="184.6" y="138.9">R11</text>
<text x="191" y="139">GND</text>
<text x="212.8" y="138.7">A2235-H</text>
<text x="221.1" y="142.4">HOST_I2C_CLK</text>
<text x="228.9" y="139.8">GPIO4</text>
<text x="235.9" y="141.5">14</text>
<text x="235.9" y="138.9">15</text>
<text x="250.1" y="138.9">2.2k</text>
<text x="254.8" y="139.2">GND</text>
<text x="49.6" y="147.5">D3</text>
<text x="49.7" y="149.4">Blue</text>
<text x="66.9" y="146.6">GND</text>
<text x="195.1" y="146.6">7</text>
<text x="195.1" y="149.1">8</text>
<text x="198.2" y="147.4">GPIO6</text>
<text x="198.2" y="150">GPIO7</text>
<text x="226.8" y="147.4">ANT_SW</text>
<text x="228.9" y="144.9">GPIO2</text>
<text x="229.5" y="150">VANT</text>
<text x="235.9" y="149.1">11</text>
<text x="235.9" y="146.6">12</text>
<text x="235.9" y="144">13</text>
<text x="239.3" y="147.4">D2</text>
<text x="247.6" y="146.2">+3.3VREG</text>
<text x="255" y="149.7">SMA-F</text>
<text x="256.8" y="147.9">J3</text>
<text x="45.7" y="152.7">GND</text>
<text x="195.1" y="151.6">9</text>
<text x="198.2" y="152.5">GND</text>
<text x="226.3" y="152.5">ANT_EXT</text>
<text x="235.9" y="151.6">10</text>
<text x="62.1" y="160.4">PAI</text>
<text x="70.9" y="160.4">A0</text>
<text x="81.1" y="160.9">+3.3VREG</text>
<text x="91" y="157.4">+3.3VREG</text>
<text x="191.1" y="156.8">GND</text>
<text x="212.2" y="161.7" transform="rotate(-90 212.2 161.7)">23</text>
<text x="213.1" y="158.5" transform="rotate(-90 213.1 158.5)">GND</text>
<text x="214.8" y="161.7" transform="rotate(-90 214.8 161.7)">24</text>
<text x="215.6" y="158.5" transform="rotate(-90 215.6 158.5)">GND</text>
<text x="217.3" y="161.7" transform="rotate(-90 217.3 161.7)">25</text>
<text x="218.2" y="158.5" transform="rotate(-90 218.2 158.5)">GND</text>
<text x="219.8" y="161.7" transform="rotate(-90 219.8 161.7)">26</text>
<text x="220.7" y="158.5" transform="rotate(-90 220.7 158.5)">GND</text>
<text x="222.4" y="161.7" transform="rotate(-90 222.4 161.7)">27</text>
<text x="223.3" y="158.5" transform="rotate(-90 223.3 158.5)">GND</text>
<text x="224.9" y="161.7" transform="rotate(-90 224.9 161.7)">28</text>
<text x="225.8" y="158.5" transform="rotate(-90 225.8 158.5)">GND</text>
<text x="227.5" y="161.7" transform="rotate(-90 227.5 161.7)">29</text>
<text x="228.3" y="158.5" transform="rotate(-90 228.3 158.5)">GND</text>
<text x="230" y="161.7" transform="rotate(-90 230 161.7)">30</text>
<text x="230.9" y="158.5" transform="rotate(-90 230.9 158.5)">GND</text>
<text x="255.9" y="160.1">GND</text>
<text x="30.9" y="167.4">1</text>
<text x="42.3" y="167.4">3</text>
<text x="62.7" y="163.6">TX</text>
<text x="71.1" y="163.6">D13</text>
<text x="30.9" y="169.3">2</text>
<text x="36" y="171.1">S1</text>
<text x="42.3" y="169.3">4</text>
<text x="46.5" y="168.3">D8</text>
<text x="228.3" y="168.1">GND</text>
<text x="31" y="177.7">1</text>
<text x="31" y="179.6">2</text>
<text x="42.4" y="177.7">3</text>
<text x="42.4" y="179.6">4</text>
<text x="46.5" y="178.6">D9</text>
<text x="63.5" y="175">D5</text>
<text x="66.9" y="176.8" transform="rotate(-90 66.9 176.8)">5</text>
<text x="72" y="176.8" transform="rotate(-90 72 176.8)">4</text>
<text x="73.2" y="179.8">S4</text>
<text x="73.4" y="177.1">GND</text>
<text x="104.5" y="178.2">AREF</text>
<text x="10.4" y="185.6">D</text>
<text x="36.1" y="181.4">S2</text>
<text x="66.9" y="184.4" transform="rotate(-90 66.9 184.4)">1</text>
<text x="69.5" y="184.4" transform="rotate(-90 69.5 184.4)">2</text>
<text x="72" y="184.4" transform="rotate(-90 72 184.4)">3</text>
<text x="73.5" y="181.7">ENCODER-SW</text>
<text x="106.9" y="181.4">A2</text>
<text x="106.9" y="184.4">A3</text>
<text x="267.8" y="185.6">D</text>
<text x="30.9" y="188">1</text>
<text x="30.9" y="189.9">2</text>
<text x="36" y="191.7">S3</text>
<text x="42.3" y="188">3</text>
<text x="42.3" y="189.9">4</text>
<text x="46.5" y="188.8">D4</text>
<text x="63.4" y="187.5">D7</text>
<text x="67.8" y="188.9">GND</text>
<text x="73.7" y="187.5">D3</text>
<text x="106.9" y="187.6">A4</text>
<text x="106.9" y="190.8">A5</text>
<text x="26.4" y="196">GND</text>
<text x="101" y="194.1">SPI_MISO</text>
<text x="106.1" y="197.4">D10</text>
<text x="35" y="205.5">1</text>
<text x="85" y="205.5">2</text>
<text x="135" y="205.5">3</text>
<text x="185" y="205.5">4</text>
<text x="235" y="205.5">5</text>
</g>
<g font-size="1.4">
<text x="70.1" y="59.3" transform="rotate(-90 70.1 59.3)">2</text>
<text x="74.5" y="59.2" transform="rotate(-90 74.5 59.2)">1</text>
<text x="70.1" y="66.9" transform="rotate(-90 70.1 66.9)">3</text>
<text x="74.5" y="66.9" transform="rotate(-90 74.5 66.9)">4</text>
<text x="27.1" y="129.9">3</text>
<text x="29.2" y="130.7">+</text>
<text x="31" y="128" transform="rotate(-90 31 128)">8</text>
<text x="31.7" y="131.2" transform="rotate(-90 31.7 131.2)">V+</text>
<text x="27.1" y="135">2</text>
<text x="39.8" y="132.5">1</text>
<text x="31" y="138.2" transform="rotate(-90 31 138.2)">4</text>
<text x="67.7" y="182.2" transform="rotate(-90 67.7 182.2)">A</text>
<text x="67.7" y="180.2" transform="rotate(-90 67.7 180.2)">SW</text>
<text x="72.8" y="182.2" transform="rotate(-90 72.8 182.2)">B</text>
<text x="72.8" y="180.2" transform="rotate(-90 72.8 180.2)">SW</text>
</g>
</svg>
